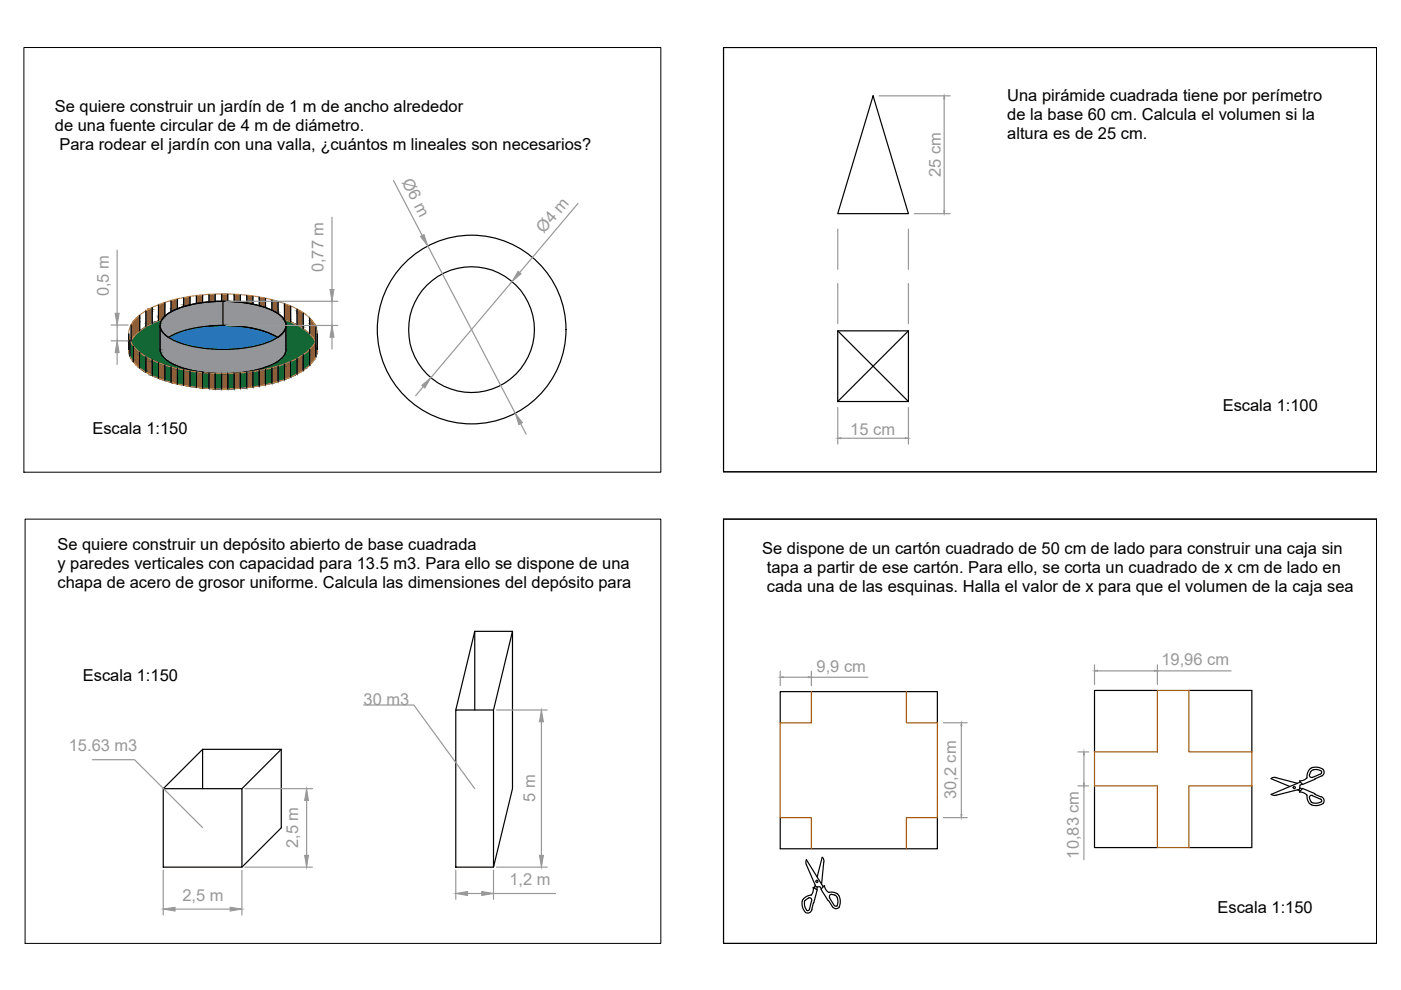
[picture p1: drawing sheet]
<svg xmlns="http://www.w3.org/2000/svg" width="297mm" height="210mm" viewBox="0 0 297 210" stroke-linecap="round" stroke-linejoin="round" font-family="sans-serif">
<!-- layer: 0 -->
<g fill="none" stroke="#000" stroke-width=".25">
<path d="M153.4 10.1h138.5v89.9h-138.5zM185.1 20.3l7.5 25h-15zM27.3 70.8v3.3M27.5 72.1v3.4M27.8 68.9v3.4M28.3 73.4v3.3M29.6 66.9v3.3M29.6 74.7v3.3M30.9 66v3.3M30.9 75.6v3.3M32.3 65.2v3.4M32.3 76.3v3.3"/>
<path d="M33.6 64.7v3.3M33.6 76.9v3.3M33.9 69v5.1a3.5 3.5 0 0 0 2.4 2.9 27.6 27.6 0 0 0 15.8 1.9 15.2 15.2 0 0 0 7.7-3l.7-1.2 .1-.6M33.9 69a3.4 3.4 0 0 0 1.8 2.6 24.7 24.7 0 0 1 14.2-2.5 20.6 20.6 0 0 1 9 2.5M34.4 67.7a11.5 11.5 0 0 1 7.2-3.3 29.8 29.8 0 0 1 16 1.3 4.5 4.5 0 0 1 3 3.1 3 3 0 0 1-1.7 2.7M34.8 67.1a16.3 16.3 0 0 1 9.2-3.1 27.1 27.1 0 0 1 14.3 2.1 4 4 0 0 1 2.3 2.9 3.5 3.5 0 0 1-2.3 2.9 27.6 27.6 0 0 1-15.8 1.8 15.2 15.2 0 0 1-7.7-2.9 2.34 2.34 0 0 1 0-3.7zM35 64.2v2.9M35 77.3v3.4M36.3 63.8v2.3M36.3 77.8v3.3M37.6 63.5v1.9M37.6 78.1v3.3"/>
<path d="M38.9 63.2v1.8M38.9 78.4v3.3M40.3 62.9v1.7M40.3 78.7v3.3M41.6 62.7v1.6M41.6 78.9v3.2M43 79h.1M43 62.6v1.5M43 79v3.3M44.3 69.1a27.9 27.9 0 0 1 13.8 2l.8 .5M44.3 62.5v1.5M44.3 79.1v3.3"/>
<path d="M45.6 62.4v1.5M45.6 79.2v3.3M47 62.4v1.5M47 79.2v3.3M47.3 63.9v5.1M48.3 62.4v1.5M48.3 79.2v3.3M49.6 62.4v1.6M49.6 79.2v3.2M51 62.5v1.6M51 79.1v3.2M52.3 62.7v1.6"/>
<path d="M52.3 79v3.2M53.6 62.8v1.7M53.6 78.8v3.2M55 63v1.8M55 78.6v3.2M56.3 63.3v1.9M56.3 78.3v3.3M57.6 63.6v2.1M57.6 78v3.3M59 64v2.5M59 77.6v3.3M60.3 64.4v3.5"/>
<path d="M60.3 77.2v3.3M60.6 69v5.1M60.6 69a3.3 3.3 0 0 1-1.7 2.5M61.6 64.9v3.4M61.6 76.7v3.2M63 65.6v3.3M63 76v3.3M64.3 66.4v3.3M64.3 75.2v3.3M65.6 67.4v3.4M65.6 74.1v3.3M67 69.3v6.3"/>
<path d="M67.3 70.8v3.3M177.6 70.1h15v15h-15zM177.6 70.1l15 15M192.6 70.1l-15 15M153.4 110.1h138.5v89.9h-138.5zM100.7 133.9l-4.1 16.6M108.7 133.9l-4.1 16.6M43 158.9l-8.4 8.3M59.6 158.9l-8.3 8.3M96.6 150.5h8v33.4h-8zM100.7 150.5v-16.6h8v33.3l-4.1 16.7M165.4 153.2v-6.6h33.3v6.6"/>
<path d="M245.4 146.4h-13.3v13M252.1 146.4h13.3v13M34.6 167.2h16.7v16.7h-16.7zM43 167.2v-8.3h16.6v16.6l-8.3 8.4M165.4 173.4v6.6h33.3v-6.6M232.1 166.6v13.1h13.3M265.4 166.6v13.1h-13.3M269.5 165.1l4 1.7M269.5 165.1l.8-.3 4.8 1.3M269.5 168.4l.5 .2h.6M275.1 167.5l.6 .2M275.5 167.9l.7-.7 3.9 1.8a.85 .85 0 0 1 .4 1.3"/>
<path d="M275.5 167l.6 .3M275.5 167.9l.7 .1a1.13 1.13 0 0 1 1 1.4l.5 1M275.7 165.8l-6.2 2.6M276.1 166.3l-.5 .2-.1 .8-5 1.3M277.6 164.3l.2 .4 .5 .1M277.7 170.3l.4 .3M277.9 163.6a1.56 1.56 0 0 1 2.3 .1l-.2 .4M277.9 163.7l-.3 .6M278.1 162.8a2.31 2.31 0 0 1 2.6 .6l-.1 .8-.3 .3M278.1 162.8a2.04 2.04 0 0 0-1 2.1l-.9 .6-.7 .1M278.2 168.7l1.8 .7 .2 .6M278.3 168.7l-.4-.1-.3 .4 .4 1.1"/>
<path d="M280 164.1l-1.8 .7M280.2 170l-1.2 .3-1-.3M280.2 164.5l-4 1.8-.7-.7M280.5 170.3a2.73 2.73 0 0 1-2.4 .4M170.3 190.6a2.22 2.22 0 0 0 .8 3 .91 .91 0 0 0 1-.8M170.7 190.9l-.1 .3M171.5 190.4l.5 .1 .1 .4M171.5 190.4l-.8 .5M172 189.8l.4-1v-.7l.9 .6-1.2 4.1M172 189.8l-.7 .1-1 .7M172.1 191l-.5 1.8-.3 .3a1.74 1.74 0 0 1-.7-1.9M172.8 187.7l-.1 .6"/>
<path d="M173.3 188l-.1 .6M174.5 188l-3.5-5.7-.2 .5 .2 .5 2 4.7h.8l.3 .5M174.7 182.8l-.5 4.7M174.7 182.8l-.1-.6-.3-.5-1 4.2M174.7 187.8l-.6 .8 2.4 3.7M174.8 187.8l.4 .9 .5 .5M175.7 189.2a1.86 1.86 0 0 1 2.5 2.2l-.3 1M175.9 190.4l1 1.6M176.3 189.6l-.4 .3v.5M176.4 189.7l.6 .1M176.5 192.3l.7 .4 .7-.3M177 192l.5 .1"/>
<path d="M177 189.8l.5 .5M177.5 190.3l.1 1.1-.1 .7"/>
<circle cx="100" cy="69.9" r="13.3"/>
<circle cx="100" cy="69.9" r="20"/>
<circle cx="274.4" cy="167" r=".23"/>
<circle cx="173.2" cy="186.9" r=".23"/>
</g>
<!-- layer: cotas 2 -->
<path d="M177.6 48.6v8.5M192.6 48.6v8.5M177.6 60.1v8.5M192.6 60.1v8.5" fill="none" stroke="#989898" stroke-width=".25"/>
<!-- layer: Cotas -->
<g fill="none" stroke="#989898" stroke-width=".25">
<path d="M83.4 38.3l6.1 11.7M186.4 20.3h15.1M200.2 21v23.7M24.8 53v13.4M70.4 46.1v15.3M90.7 52.2l18.5 35.4M108.6 59.7l-17.3 20.4M122.5 43.1l-12.3 14.7M193.9 45.3h7.6M23.6 72.3h3.6M23.6 68.9h3.6M24.8 68.9v3.4"/>
<path d="M24.8 74.8v2.5M47.9 69h23.7M47.9 63.9h23.7M70.4 63.9v5.1M70.4 71.5v2.5M89.7 82l-1.6 1.9M110.4 89.8l1.1 2.2M177.6 86.4v7.7M178.3 92.9h13.7M192.6 86.4v7.7M77.1 149.5h10.6l13 17.7M105.3 150.5h10.7"/>
<path d="M114.8 153v28.4M165.4 142.3v3.1M166.1 143.6h5.3M172 142.3v3.1M172 143.6h12M200 153.2h5.1M203.8 153.8v18.9M228.5 159.4h2.3M232.1 141v4.1M232.7 142.2h12.1M245.4 141v4.1M245.4 142.2h15.6"/>
<path d="M19.6 161.1h8.9l14.5 14.4M51.9 167.2h14.3M65 169.7v11.7M200 173.4h5.1M228.5 166.6h2.3M229.8 160.1v5.9M229.8 166.6v15.7M34.6 184.5v9.5M37.1 192.7h11.7M51.3 184.5v9.5M51.9 183.9h14.3M96.6 184.5v6.2"/>
<path d="M99.1 189.4h3M104.6 184.5v6.2M104.6 189.4h13.2M105.3 183.9h10.7"/>
</g>
<g fill="#989898" stroke="#989898" stroke-width=".21">
<path d="M177.6 92.9l.7-.1v.2z"/>
<path d="M192 92.8l.6 .1-.6 .1z"/>
<path d="M200.1 44.7h.2l-.1 .6z"/>
<path d="M200.2 20.3l.1 .7h-.2z"/>
<path d="M165.4 143.6l.7-.1v.2z"/>
<path d="M171.4 143.5l.6 .1-.6 .1z"/>
<path d="M203.8 153.2l.1 .6h-.2z"/>
<path d="M203.7 172.7h.2l-.1 .7z"/>
<path d="M232.1 142.2l.6-.1v.2z"/>
<path d="M244.8 142.1l.6 .1-.6 .1z"/>
<path d="M229.8 159.4l.1 .7h-.2z"/>
<path d="M229.7 166h.2l-.1 .6z"/>
<path d="M109.2 87.6l1.6 2-.8 .4z"/>
<path d="M89.1 50.1l.8-.4 .8 2.5z"/>
<path d="M70.4 69l.4 2.5h-.8z"/>
<path d="M70 61.4h.8l-.4 2.5z"/>
<path d="M24.8 72.3l.5 2.5h-.9z"/>
<path d="M24.4 66.4h.9l-.5 2.5z"/>
<path d="M89.4 81.7l1.9-1.6-1.2 2.2z"/>
<path d="M109.8 57.5l.7 .5-1.9 1.7z"/>
<path d="M34.6 192.7l2.5-.3v.8z"/>
<path d="M48.8 192.4l2.5 .3-2.5 .5z"/>
<path d="M64.6 181.4h.8l-.4 2.5z"/>
<path d="M65 167.2l.4 2.5h-.8z"/>
<path d="M96.6 189.4l2.5-.4v.9z"/>
<path d="M102.1 189l2.5 .4-2.5 .5z"/>
<path d="M114.4 181.4h.8l-.4 2.5z"/>
<path d="M114.8 150.5l.4 2.5h-.8z"/>
</g>
<!-- layer: cotas caja -->
<path d="M172 146.6v6.6h-6.6v20.2h6.6v6.6M192.2 146.6v6.6h6.5v20.2h-6.5v6.6M232.1 159.4h13.3v-13h6.7v13h13.3v7.2h-13.3v13.1h-6.7v-13.1h-13.3zM232.1 179.7h.1" fill="none" stroke="#b85c00" stroke-width=".25"/>
<!-- layer: 0 -->
<g fill="#939598" stroke="#939598" stroke-width=".21">
<path d="M45.8 63.9h1.5z"/>
<path d="M47.3 63.9h1.5z"/>
<path d="M58.5 67.2l1.3 .1z"/>
<path d="M45.8 79.2h1.5z"/>
<path d="M47.3 79.2h1.5z"/>
<path d="M47.3 63.9l2.9 .1zM47.3 63.9l2.9 .1h-2.9z"/>
<path d="M45.8 63.9l1.5 .1v-.1zM44.4 64l1.4-.1 1.5 .1z"/>
<path d="M47.3 64l4.3 .1zM47.3 64l4.3 .1h-4.3z"/>
<path d="M44.4 64l2.9 .1v-.1zM43 64.1l1.4-.1 2.9 .1z"/>
<path d="M47.3 64.1l5.7 .2-1.4-.2zM47.3 64.1l5.7 .2h-5.7z"/>
<path d="M43 64.1l4.3 .2v-.2zM41.6 64.3l1.4-.2 4.3 .2z"/>
<path d="M47.3 64.3l7 .3-1.3-.3zM47.3 64.3l7 .3h-7z"/>
<path d="M41.6 64.3l5.7 .3v-.3zM40.3 64.6l1.3-.3 5.7 .3z"/>
<path d="M47.3 64.6l8.2 .3-1.2-.3zM47.3 64.6l8.2 .3h-8.2z"/>
<path d="M40.3 64.6l7 .3v-.3zM39.1 64.9l1.2-.3 7 .3z"/>
<path d="M47.3 64.9l9.3 .4-1.1-.4zM47.3 64.9l9.3 .4h-9.3z"/>
<path d="M39.1 64.9l8.2 .4v-.4zM38 65.3l1.1-.4 8.2 .4z"/>
<path d="M47.3 65.3l10.3 .4-1-.4zM47.3 65.3l10.3 .4h-10.3z"/>
<path d="M38 65.3l9.3 .4v-.4zM37 65.7l1-.4 9.3 .4z"/>
<path d="M47.3 65.7l1.8 .1zM45.5 65.8l1.8-.1z"/>
<path d="M47.3 65.7h10.3zM47.3 65.7h10.3z"/>
<path d="M37 65.7h10.3zM37 65.7h10.3z"/>
<path d="M47.3 65.7l10.3 .1zM47.3 65.7l10.3 .1z"/>
<path d="M37 65.7h10.3zM36.9 65.8h8.6z"/>
<path d="M49.1 65.8l8.8 .1zM49.1 65.8l8.8 .1z"/>
<path d="M47.3 65.8l3.5 .1zM47.3 65.8l3.5 .1z"/>
<path d="M45.5 65.8l1.8 .1zM43.8 65.9h3.5z"/>
<path d="M36.9 65.8h8.6zM36.7 65.9h7.1z"/>
<path d="M50.8 65.9l7.4 .1-.3-.1zM50.8 65.9l7.4 .1h-5.7z"/>
<path d="M47.3 65.9l5.2 .1-1.7-.1zM47.3 65.9l5.2 .1h-5.2z"/>
<path d="M43.8 65.9l3.5 .1v-.1zM42.1 66l1.7-.1 3.5 .1z"/>
<path d="M36.7 65.9l5.4 .1 1.7-.1zM36.4 66l.3-.1 5.4 .1z"/>
<path d="M52.5 66l5.9 .2-.2-.2zM52.5 66l5.9 .2z"/>
<path d="M47.3 66l6.3 .2zM47.3 66l6.3 .2h-6.3z"/>
<path d="M42.1 66l5.2 .2v-.2zM40.9 66.2l1.2-.2 5.2 .2z"/>
<path d="M36.4 66l4.5 .2 1.2-.2zM36.1 66.2l.3-.2 4.5 .2z"/>
<path d="M53.6 66.2l4.9 .1zM53.6 66.2l4.9 .1z"/>
<path d="M47.3 66.2l6.9 .1zM47.3 66.2l6.9 .1z"/>
<path d="M40.9 66.2l6.4 .1zM40.4 66.3h6.9z"/>
<path d="M36.1 66.2h4.8zM36 66.3h4.4z"/>
<path d="M54.2 66.3l4.8 .2-.5-.2zM54.2 66.3l4.8 .2h-3.2z"/>
<path d="M47.3 66.3l8.5 .2-1.6-.2zM47.3 66.3l8.5 .2h-8.5z"/>
<path d="M40.4 66.3l6.9 .2v-.2zM38.8 66.5l1.6-.2 6.9 .2z"/>
<path d="M36 66.3l2.8 .2 1.6-.2zM35.6 66.5l.4-.2 2.8 .2z"/>
<path d="M55.8 66.5l3.4 .2-.2-.2zM55.8 66.5l3.4 .2z"/>
<path d="M47.3 66.5l9.1 .2-.6-.2zM47.3 66.5l9.1 .2h-9.1z"/>
<path d="M38.8 66.5l8.5 .2v-.2zM38.2 66.7l.6-.2 8.5 .2z"/>
<path d="M35.6 66.5l2.6 .2 .6-.2zM35.4 66.7l.2-.2 2.6 .2z"/>
<path d="M56.4 66.7l3 .2-.2-.2zM56.4 66.7l3 .2h-2.1z"/>
<path d="M47.3 66.7l10 .2-.9-.2zM47.3 66.7l10 .2h-10z"/>
<path d="M38.2 66.7l9.1 .2v-.2zM37.2 66.9l1-.2 9.1 .2z"/>
<path d="M35.4 66.7l1.8 .2 1-.2zM35.2 66.9l.2-.2 1.8 .2z"/>
<path d="M57.3 66.9l2.5 .3-.4-.3zM57.3 66.9l2.5 .3h-1.3z"/>
<path d="M47.3 66.9l11.2 .3-1.2-.3zM47.3 66.9l11.2 .3h-11.2z"/>
<path d="M37.2 66.9l10.1 .3v-.3zM36.1 67.2l1.1-.3 10.1 .3z"/>
<path d="M35.2 66.9l.9 .3 1.1-.3zM34.8 67.2l.4-.3 .9 .3z"/>
<path d="M58.5 67.2l1.3 .1zM58.8 67.3h1l.4 .4z"/>
<path d="M47.3 67.2l11.5 .1zM47.3 67.2l11.5 .1z"/>
<path d="M36.1 67.2l11.2 .1zM35.8 67.3h11.5z"/>
<path d="M34.8 67.2h1.3zM34.8 67.2l1 .1h-1.1z"/>
<path d="M47.3 67.3l12.9 .4-1.4-.4zM47.3 67.3l12.9 .4h-12.9z"/>
<path d="M35.8 67.3l11.5 .4v-.4zM34.4 67.7l1.4-.4 11.5 .4z"/>
<path d="M34.7 67.3l-.3 .4zM34.7 67.3h1.1l-1.4 .4z"/>
<path d="M47.3 67.7l13.1 .5-.2-.5zM47.3 67.7l13.1 .5h-13.1z"/>
<path d="M34.4 67.7l12.9 .5v-.5zM34.4 67.7l12.9 .5h-13.2z"/>
<path d="M47.3 68.2l13.3 .4-.2-.4zM47.3 68.2l13.3 .4h-13.3z"/>
<path d="M34.1 68.2l13.2 .4v-.4zM34.1 68.2l13.2 .4h-13.3z"/>
<path d="M47.3 68.6l13.3 .4v-.4zM47.3 68.6l13.3 .4h-13.3z"/>
<path d="M34 68.6l13.3 .4v-.4zM34 68.6l13.3 .4h-13.4z"/>
<path d="M47.3 69h13.3zM47.3 69h13.3z"/>
<path d="M33.9 69h12zM33.9 69h13.4z"/>
<path d="M48.7 69l11.9 .1zM48.7 69l11.9 .1z"/>
<path d="M33.9 69h12zM33.9 69l10.6 .1z"/>
<path d="M50.1 69.1l10.5 .2v-.2zM50.1 69.1l10.5 .2h-9.2z"/>
<path d="M34 69.1l9.2 .2 1.3-.2zM34 69.1l9.2 .2h-9.2z"/>
<path d="M33.9 69l.1 .3zM33.9 69l.1 .3z"/>
<path d="M51.4 69.3l9.2 .1v-.1zM51.4 69.3l9.2 .1h-7.9z"/>
<path d="M34 69.3l7.9 .1 1.3-.1zM34 69.3l7.9 .1h-7.9z"/>
<path d="M33.9 69.3l.1 .1zM33.9 69.3l.1 .1z"/>
<path d="M60.6 69v.5zM60.6 69v.5z"/>
<path d="M52.7 69.4l7.9 .1zM52.7 69.4l7.9 .1z"/>
<path d="M34 69.4h7.9zM34 69.4l7.4 .1z"/>
<path d="M33.9 69.4l.1 .1zM33.9 69.4l.1 .1z"/>
<path d="M53.2 69.5l7.3 .2 .1-.2zM53.2 69.5l7.3 .2h-6.5z"/>
<path d="M34 69.5l6.6 .2 .8-.2zM34 69.5l6.6 .2h-6.5z"/>
<path d="M60.6 69.5v.5zM60.6 69.5v.5h-.2z"/>
<path d="M54 69.7l6.4 .3 .1-.3zM54 69.7l6.4 .3h-5.3z"/>
<path d="M34.1 69.7l5.3 .3 1.2-.3zM34.1 69.7l5.3 .3h-5.2z"/>
<path d="M60.4 70l.2 .1zM60.4 70l.2 .1z"/>
<path d="M55.1 70l5.3 .1zM55.1 70l5.3 .1z"/>
<path d="M34.2 70h5.2zM34.2 70l5 .1z"/>
<path d="M33.9 69.5l.3 .6zM33.9 69.5l.3 .6h-.3z"/>
<path d="M60.4 70.1l.2 .2v-.2zM60.4 70.1l.2 .2h-.5z"/>
<path d="M55.4 70.1l4.7 .2 .3-.2zM55.4 70.1l4.7 .2h-3.9z"/>
<path d="M34.2 70.1l4.2 .2 .8-.2zM34.2 70.1l4.2 .2h-4z"/>
<path d="M33.9 70.1l.5 .2-.2-.2zM33.9 70.1l.5 .2h-.5z"/>
<path d="M60.1 70.3l.5 .3v-.3zM60.1 70.3l.5 .3h-.6z"/>
<path d="M56.2 70.3l3.8 .3 .1-.3zM56.2 70.3l3.8 .3h-3.1z"/>
<path d="M34.4 70.3l3.3 .3 .7-.3zM34.4 70.3l3.3 .3h-3.1z"/>
<path d="M33.9 70.3l.7 .3-.2-.3zM33.9 70.3l.7 .3h-.7z"/>
<path d="M60 70.6l.6 .1v-.1zM60 70.6l.6 .1h-.8z"/>
<path d="M56.9 70.6l2.9 .1 .2-.1zM56.9 70.6l2.9 .1h-2.6z"/>
<path d="M34.6 70.6l2.8 .1 .3-.1zM34.6 70.6l2.8 .1h-2.7z"/>
<path d="M34.7 70.7l1.9 .4 .8-.4zM34.7 70.7l1.9 .4h-1.5z"/>
<path d="M33.9 70.6l1.2 .5-.5-.5zM33.9 70.6l1.2 .5h-1.2z"/>
<path d="M59.8 70.7l.8 .4v-.4zM59.5 71.1l.3-.4 .8 .4z"/>
<path d="M57.2 70.7l2.3 .4 .3-.4zM57.2 70.7l2.3 .4h-1.5z"/>
<path d="M35.1 71.1h1.4zM35.1 71.1h1.5z"/>
<path d="M58 71.1h1.5zM58 71.1h1.4z"/>
<path d="M58.1 71.1l.7 .4zM58.1 71.1h1.3l-.6 .4z"/>
<path d="M35.1 71.1l.7 .4zM35.1 71.1h1.4l-.7 .4z"/>
<path d="M33.9 71.1l1.9 .4-.7-.4zM33.9 71.1l1.9 .4h-1.9z"/>
<path d="M59.5 71.1l1.1 .4v-.4zM58.8 71.5l.7-.4 1.1 .4z"/>
<path d="M35.8 71.5l.7 .5zM35.1 72l.7-.5 .7 .5z"/>
<path d="M58.8 71.5l.6 .5zM58.1 72l.7-.5 .6 .5z"/>
<path d="M35.1 72h1.5zM35.1 72h1.5z"/>
<path d="M33.9 71.5l1.2 .5 .7-.5zM33.9 71.5l1.2 .5h-1.2z"/>
<path d="M58.8 71.5l1.8 .5v-.5zM58.8 71.5l1.8 .5h-1.1z"/>
<path d="M58.1 72h1.4zM58 72h1.5z"/>
<path d="M59.5 72l1.1 .4v-.4zM59.5 72l1.1 .4h-.8z"/>
<path d="M58 72l1.8 .4-.3-.4zM57.2 72.4l.8-.4 1.8 .4z"/>
<path d="M35.1 72l2.3 .4-.8-.4zM34.7 72.4l.4-.4 2.3 .4z"/>
<path d="M33.9 72l.8 .4 .4-.4zM33.9 72l.8 .4h-.8z"/>
<path d="M34.7 72.4l3 .1zM34.7 72.4l3 .1h-3.1z"/>
<path d="M33.9 72.4h.8zM33.9 72.4l.7 .1z"/>
<path d="M59.8 72.4l.8 .1zM59.8 72.4l.8 .1z"/>
<path d="M57.2 72.4l2.8 .1zM56.9 72.5h3.1z"/>
<path d="M60 72.5l.6 .3v-.3zM60 72.5l.6 .3h-.5z"/>
<path d="M56.9 72.5l3.2 .3-.1-.3zM56.2 72.8l.7-.3 3.2 .3z"/>
<path d="M34.6 72.5l3.8 .3-.7-.3zM34.6 72.5l3.8 .3h-4z"/>
<path d="M33.9 72.5l.5 .3 .2-.3zM33.9 72.5l.5 .3h-.5z"/>
<path d="M60.1 72.8l.5 .2v-.2zM60.1 72.8l.5 .2z"/>
<path d="M56.2 72.8l4.2 .2-.3-.2zM55.4 73l.8-.2 4.2 .2z"/>
<path d="M34.4 72.8l4.8 .2-.8-.2zM34.4 72.8l4.8 .2h-5z"/>
<path d="M33.9 72.8l.3 .2 .2-.2zM33.9 72.8l.3 .2h-.3z"/>
<path d="M55.4 73l5 .2v-.2zM55.1 73.2l.3-.2 5 .2z"/>
<path d="M34.2 73l5.2 .2-.2-.2zM34.2 73l5.2 .2h-5.2z"/>
<path d="M55.1 73.2l5.4 .2-.1-.2zM54 73.4l1.1-.2 5.4 .2z"/>
<path d="M34.2 73.2l6.4 .2-1.2-.2zM34.2 73.2l6.4 .2h-6.5z"/>
<path d="M60.4 73l.2 .6v-.6zM60.4 73l.2 .6z"/>
<path d="M54 73.4l6.6 .2-.1-.2zM53.2 73.6l.8-.2 6.6 .2z"/>
<path d="M34.1 73.4l7.3 .2-.8-.2zM34.1 73.4l7.3 .2h-7.4z"/>
<path d="M33.9 73l.1 .6 .2-.6zM33.9 73l.1 .6z"/>
<path d="M53.2 73.6l7.4 .1zM52.7 73.7h7.9z"/>
<path d="M34 73.6l7.9 .1zM34 73.6l7.9 .1z"/>
<path d="M33.9 73.6l.1 .1zM33.9 73.6l.1 .1z"/>
<path d="M52.7 73.7l7.9 .2v-.2zM51.4 73.9l1.3-.2 7.9 .2z"/>
<path d="M34 73.7l9.2 .2-1.3-.2zM34 73.7l9.2 .2h-9.2z"/>
<path d="M33.9 73.7l.1 .2zM33.9 73.7l.1 .2z"/>
<path d="M51.4 73.9l9.2 .1v-.1zM50.1 74l1.3-.1 9.2 .1z"/>
<path d="M34 73.9l10.5 .1-1.3-.1zM34 73.9l10.5 .1h-10.5z"/>
<path d="M60.6 73.6v.5zM60.6 73.6v.5z"/>
<path d="M50.1 74l10.5 .1zM48.7 74.1h11.9z"/>
<path d="M34 74l11.9 .1zM34 74l11.9 .1z"/>
<path d="M33.9 73.9v.2zM33.9 73.9v.2z"/>
<path d="M48.7 74.1h11.9zM47.3 74.1h13.3z"/>
<path d="M33.9 74.1h13.4zM33.9 74.1h13.4z"/>
<path d="M47.3 74.1l13.2 .6 .1-.6zM47.3 74.1l13.2 .6h-13.2z"/>
<path d="M33.9 74.1l13.4 .6v-.6zM33.9 74.1l13.4 .6h-13.3z"/>
<path d="M47.3 74.7l13 .6 .2-.6zM47.3 74.7l13 .6h-13z"/>
<path d="M34 74.7l13.3 .6v-.6zM34 74.7l13.3 .6h-13z"/>
<path d="M47.3 75.3l12.6 .5 .4-.5zM47.3 75.3l12.6 .5h-12.6z"/>
<path d="M34.3 75.3l13 .5v-.5zM34.3 75.3l13 .5h-12.6z"/>
<path d="M47.3 75.8l12 .5 .6-.5zM47.3 75.8l12 .5h-12z"/>
<path d="M34.7 75.8l12.6 .5v-.5zM34.7 75.8l12.6 .5h-12z"/>
<path d="M47.3 76.3l11.3 .5 .7-.5zM47.3 76.3l11.3 .5h-11.3z"/>
<path d="M35.3 76.3l12 .5v-.5zM35.3 76.3l12 .5h-11.3z"/>
<path d="M47.3 76.8l10.4 .5 .9-.5zM47.3 76.8l10.4 .5h-10.4z"/>
<path d="M36 76.8l11.3 .5v-.5zM36 76.8l11.3 .5h-10.4z"/>
<path d="M47.3 77.3l9.4 .4 1-.4zM47.3 77.3l9.4 .4h-9.4z"/>
<path d="M36.9 77.3l10.4 .4v-.4zM36.9 77.3l10.4 .4h-9.4z"/>
<path d="M47.3 77.7l8.3 .4 1.1-.4zM47.3 77.7l8.3 .4h-8.3z"/>
<path d="M37.9 77.7l9.4 .4v-.4zM37.9 77.7l9.4 .4h-8.3z"/>
<path d="M47.3 78.1l7.1 .3 1.2-.3zM47.3 78.1l7.1 .3h-7.1z"/>
<path d="M39 78.1l8.3 .3v-.3zM39 78.1l8.3 .3h-7.1z"/>
<path d="M47.3 78.4l5.8 .3 1.3-.3zM47.3 78.4l5.8 .3h-5.8z"/>
<path d="M40.2 78.4l7.1 .3v-.3zM40.2 78.4l7.1 .3h-5.8z"/>
<path d="M47.3 78.7l4.4 .3 1.4-.3zM47.3 78.7l4.4 .3h-4.4z"/>
<path d="M41.5 78.7l5.8 .3v-.3zM41.5 78.7l5.8 .3h-4.4z"/>
<path d="M47.3 79l2.9 .1 1.5-.1zM47.3 79l2.9 .1h-2.9z"/>
<path d="M42.9 79l4.4 .1v-.1zM42.9 79l4.4 .1h-3z"/>
<path d="M47.3 79.1h2.9zM47.3 79.1l1.5 .1z"/>
<path d="M44.3 79.1l3 .1zM44.3 79.1l3 .1z"/>
</g>
<g fill="#2776bb" stroke="#2776bb" stroke-width=".21">
<path d="M45.9 69h2.8z"/>
<path d="M44.5 74h5.6z"/>
<path d="M45.9 69l4.2 .1zM44.5 69.1h5.6z"/>
<path d="M44.5 69.1l6.9 .2-1.3-.2zM43.2 69.3l1.3-.2 6.9 .2z"/>
<path d="M43.2 69.3l9.5 .1-1.3-.1zM41.9 69.4l1.3-.1 9.5 .1z"/>
<path d="M41.9 69.4l12.1 .3-1.3-.3zM40.6 69.7l1.3-.3 12.1 .3z"/>
<path d="M40.6 69.7l14.5 .3-1.1-.3zM39.4 70l1.2-.3 14.5 .3z"/>
<path d="M39.4 70l16.8 .3-1.1-.3zM38.4 70.3l1-.3 16.8 .3z"/>
<path d="M38.4 70.3l18.8 .4-1-.4zM37.4 70.7l1-.4 18.8 .4z"/>
<path d="M37.4 70.7l20.7 .4-.9-.4zM36.5 71.1l.9-.4 20.7 .4z"/>
<path d="M36.5 71.1l22.3 .4-.7-.4zM35.8 71.5l.7-.4 22.3 .4z"/>
<path d="M35.8 71.5l22.3 .5 .7-.5zM35.8 71.5l22.3 .5h-21.6z"/>
<path d="M36.5 72l20.7 .4 .9-.4zM36.5 72l20.7 .4h-19.8z"/>
<path d="M37.4 72.4l18.8 .4 1-.4zM37.4 72.4l18.8 .4h-17.8z"/>
<path d="M38.4 72.8l16.7 .4 1.1-.4zM38.4 72.8l16.7 .4h-15.7z"/>
<path d="M39.4 73.2l14.6 .2 1.1-.2zM39.4 73.2l14.6 .2h-13.4z"/>
<path d="M40.6 73.4l12.1 .3 1.3-.3zM40.6 73.4l12.1 .3h-10.8z"/>
<path d="M41.9 73.7l9.5 .2 1.3-.2zM41.9 73.7l9.5 .2h-8.2z"/>
<path d="M43.2 73.9l6.9 .1 1.3-.1zM43.2 73.9l6.9 .1z"/>
<path d="M44.5 74l4.2 .1zM45.9 74.1h2.8z"/>
</g>
<g fill="#875d40" stroke="#875d40" stroke-width=".21">
<path d="M47 62.4h1.3z"/>
<path d="M45 62.4h.6z"/>
<path d="M42.3 62.7l.7-.1z"/>
<path d="M52.3 62.7h.6z"/>
<path d="M55 63l.6 .2h-.6z"/>
<path d="M47 62.4h1.3v1.5z"/>
<path d="M44.3 63.9h1.3z"/>
<path d="M49.6 64h1.4z"/>
<path d="M34.8 64.3l.2-.1z"/>
<path d="M41.6 64.3h.7z"/>
<path d="M38.9 64.9h.2z"/>
<path d="M55 64.8h1.3v.2z"/>
<path d="M31.8 65.4l.5-.2v.2z"/>
<path d="M36.3 66h.2l-.2 .1z"/>
<path d="M58.7 66.4h.3v.1z"/>
<path d="M33.6 67.7h.7l-.7 .3z"/>
<path d="M60.3 67.7h1.3v.5z"/>
<path d="M63 68.9h1.3v.4z"/>
<path d="M28.3 71.3h.1l-.1 .2z"/>
<path d="M66.6 71.9h.4v.4z"/>
<path d="M66.9 72.4l.1 .2h-.2z"/>
<path d="M28.3 73.4l.1 .2h-.1z"/>
<path d="M63.7 75.6l.6-.4v.4z"/>
<path d="M61.4 76.7l.2-.1z"/>
<path d="M33.6 76.9l.7 .2h-.7z"/>
<path d="M65.6 76.8l.1 .6z"/>
<path d="M65.6 76.8h.6l-.5 .6z"/>
<path d="M58.3 77.8l.7-.2v.2z"/>
<path d="M29.5 77.9l.1 .1z"/>
<path d="M55.6 78.4l.7-.2v.2z"/>
<path d="M38.9 78.4l.8 .1z"/>
<path d="M52.9 78.8l.7-.1v.1z"/>
<path d="M41.6 78.8l.7 .1z"/>
<path d="M50.2 79.1l.8-.1z"/>
<path d="M47.4 79.2h.9z"/>
<path d="M47 79.2h.3z"/>
<path d="M63 78.9v.4z"/>
<path d="M63 78.9h.7l-.7 .4z"/>
<path d="M31.6 79.3h.7z"/>
<path d="M60.3 79.9h1.3l-.7 .3z"/>
<path d="M33.6 80.2h1.4v.3z"/>
<path d="M57.6 80.9h1.4l-.7 .2z"/>
<path d="M36.3 81.1h1.3v.2z"/>
<path d="M55 81.6h1.3l-.7 .1z"/>
<path d="M38.9 81.7h1.4v.1z"/>
<path d="M52.3 82h1.3z"/>
<path d="M41.6 82.1l1.4 .1z"/>
<path d="M49.6 82.3h1.4z"/>
<path d="M44.3 82.4h1.3z"/>
<path d="M47 79.2h1.3v3.3z"/>
<path d="M28.3 68.2v.7h-.5z"/>
<path d="M27.3 70.8v.7z"/>
<path d="M27.8 71.5h.5l-.4 .6z"/>
<path d="M27.5 72.8v.6h-.2z"/>
<path d="M27.3 72.8h.2l-.2 .6z"/>
<path d="M27.3 74.1h.2v.7z"/>
<path d="M45 62.4l.6 .1zM44.3 62.5h1.3z"/>
<path d="M49.6 62.4l1.4 .1zM49.6 62.4l1.4 .1z"/>
<path d="M42.3 62.7h.7zM41.6 62.7h1.4z"/>
<path d="M52.3 62.7l1.3 .1zM52.3 62.7l1.3 .1z"/>
<path d="M40.2 62.9l.1 .3zM38.9 63.2l1.3-.3 .1 .3z"/>
<path d="M55 63.2l1.3 .1zM55 63.2l1.3 .1h-1.3z"/>
<path d="M37.6 63.5v.3zM36.3 63.8l1.3-.3v.3z"/>
<path d="M47 63.9h1.3zM47 62.4l1.3 1.5h-1.3z"/>
<path d="M44.3 62.5l1.3 1.4v-1.4zM44.3 62.5l1.3 1.4h-1.3z"/>
<path d="M49.6 62.5l1.4 1.5v-1.5zM49.6 62.5l1.4 1.5h-1.4z"/>
<path d="M57.6 63.6l1.4 .4zM57.6 63.6l1.4 .4h-1.4z"/>
<path d="M49.6 64h1.4zM50.2 64l.8 .1z"/>
<path d="M41.6 62.7l1.4 1.4v-1.4zM41.6 62.7l1.4 1.4h-1.4z"/>
<path d="M52.3 62.8l1.3 1.5v-1.5zM52.3 62.8l1.3 1.5h-1.3z"/>
<path d="M41.6 64.1l.7 .2 .7-.2zM41.6 64.1l.7 .2h-.7z"/>
<path d="M52.3 64.3l1.3 .2v-.2zM52.3 64.3l1.3 .2z"/>
<path d="M38.9 63.2l1.4 1.4v-1.4zM38.9 63.2l1.4 1.4h-1.4z"/>
<path d="M34.8 64.3l.2 .4v-.4zM33.6 64.7l1.2-.4 .2 .4z"/>
<path d="M55 63.3l1.3 1.5v-1.5zM55 63.3l1.3 1.5h-1.3z"/>
<path d="M38.9 64.6l.7 .2 .7-.2zM38.9 64.6l.7 .2h-.7z"/>
<path d="M60.3 64.4l1.3 .5zM60.3 64.4l1.3 .5h-1.3z"/>
<path d="M38.9 64.8l.2 .1 .5-.1zM38.9 64.8l.2 .1z"/>
<path d="M55 64.8l1.3 .2zM55.7 65h.6v.2z"/>
<path d="M36.3 63.8l1.3 1.6v-1.6zM36.3 63.8l1.3 1.6h-1.3z"/>
<path d="M31.8 65.4l.5 .2v-.2zM31.6 65.6l.2-.2 .5 .2z"/>
<path d="M57.6 64l1.4 1.7v-1.7zM57.6 64l1.4 1.7h-1.4z"/>
<path d="M36.3 65.4l.6 .4 .7-.4zM36.3 65.4l.6 .4h-.6z"/>
<path d="M31.6 65.6l.7 .4v-.4zM30.9 66l.7-.4 .7 .4z"/>
<path d="M63 65.6l.7 .4zM63 65.6l.7 .4h-.7z"/>
<path d="M36.3 65.8l.2 .2 .4-.2zM36.3 65.8l.2 .2h-.2z"/>
<path d="M57.6 65.7l1.4 .4v-.4zM57.6 65.7l1.4 .4h-.6z"/>
<path d="M63 66l1.3 .4-.6-.4zM63 66l1.3 .4h-1.3z"/>
<path d="M58.4 66.1l.6 .3v-.3zM58.4 66.1l.6 .3z"/>
<path d="M33.6 64.7l1.4 2.4v-2.4zM33.6 64.7l1.4 2.4h-1.4z"/>
<path d="M33.6 67.1l1 .3 .4-.3zM33.6 67.1l1 .3h-1z"/>
<path d="M29.6 66.9v.6zM28.9 67.5l.7-.6v.6z"/>
<path d="M33.6 67.4l.8 .3 .2-.3zM33.6 67.4l.8 .3h-.8z"/>
<path d="M60.3 64.9l1.3 2.8v-2.8zM60.3 64.9l1.3 2.8h-1.3z"/>
<path d="M33.6 67.7h.7zM33.6 67.7h.8z"/>
<path d="M65.6 67.5l.6 .5zM65.6 67.5l.6 .5h-.6z"/>
<path d="M60.3 67.7l1.3 .5zM61.4 68.2l.2 .1z"/>
<path d="M28.9 67.5l.7 .7v-.7zM28.9 67.5l.7 .7h-1.3z"/>
<path d="M30.9 66l1.4 2.6v-2.6zM30.9 66l1.4 2.6h-1.4z"/>
<path d="M65.6 68l1.1 .7-.5-.7zM65.6 68l1.1 .7h-1.1z"/>
<path d="M63 66.4l1.3 2.5v-2.5zM63 66.4l1.3 2.5h-1.3z"/>
<path d="M30.9 68.6l.7 .3 .7-.3zM30.9 68.6l.7 .3h-.7z"/>
<path d="M65.6 68.7l1.4 .6-.3-.6zM65.6 68.7l1.4 .6h-1.4z"/>
<path d="M30.9 68.9v.4zM30.9 68.9h.7l-.7 .4z"/>
<path d="M63 68.9l.7 .4h.6zM63.7 69.3h.6v.4z"/>
<path d="M28.3 68.2l1.3 2v-2zM28.3 68.2l1.3 2h-1.3z"/>
<path d="M65.6 69.3l1.4 1.5v-1.5zM65.6 69.3l1.4 1.5h-1.4z"/>
<path d="M28.3 70.2l.6 .7 .7-.7zM28.3 70.2l.6 .7h-.6z"/>
<path d="M65.6 70.8l1.4 .5v-.5zM65.6 70.8l1.4 .5h-.8z"/>
<path d="M28.3 70.9l.1 .4 .5-.4zM28.3 70.9l.1 .4h-.1z"/>
<path d="M66.2 71.3l.8 .6v-.6zM66.2 71.3l.8 .6h-.4z"/>
<path d="M66.6 71.9l.2 .4h.2zM66.8 72.3h.2l-.1 .1z"/>
<path d="M66.8 72.6l.2 .4v-.4zM66.8 72.6l.2 .4h-.4z"/>
<path d="M66.6 73l.4 .6v-.6zM66.6 73l.4 .6h-.8z"/>
<path d="M28.3 73.6l.6 .4zM28.3 73.6l.6 .4h-.6z"/>
<path d="M66.2 73.6l.8 .5v-.5zM66.2 73.6l.8 .5h-1.4z"/>
<path d="M28.3 74l1.3 .7-.7-.7zM28.3 74l1.3 .7h-1.3z"/>
<path d="M65.6 74.1l1.4 1.5v-1.5zM65.6 74.1l1.4 1.5h-1.4z"/>
<path d="M30.9 75.6l.7 .3zM30.9 75.6l.7 .3h-.7z"/>
<path d="M63.7 75.6l.6 .4v-.4zM63 76l.7-.4 .6 .4z"/>
<path d="M65.6 75.6l1.1 .6 .3-.6zM65.6 75.6l1.1 .6h-1.1z"/>
<path d="M30.9 75.9l1.4 .4-.7-.4zM30.9 75.9l1.4 .4h-1.4z"/>
<path d="M28.3 74.7l1.3 2v-2zM28.3 74.7l1.3 2h-1.3z"/>
<path d="M65.6 76.2l.6 .6 .5-.6zM65.6 76.2l.6 .6h-.6z"/>
<path d="M61.4 76.7l.2 .4v-.4zM60.3 77.1l1.1-.4 .2 .4z"/>
<path d="M33.6 77.1l1.4 .2-.7-.2zM33.6 77.1l1.4 .2h-1.4z"/>
<path d="M28.3 76.7l1.3 .7v-.7zM28.3 76.7l1.3 .7h-.7z"/>
<path d="M58.3 77.8l.7 .1v-.1zM57.6 77.9l.7-.1 .7 .1z"/>
<path d="M28.9 77.4l.7 .5v-.5zM28.9 77.4l.7 .5z"/>
<path d="M36.3 77.8l1.3 .3zM36.3 77.8l1.3 .3h-1.3z"/>
<path d="M55.6 78.4l.7 .1zM55 78.5h1.3z"/>
<path d="M63 76l1.3 2.5v-2.5zM63 76l1.3 2.5h-1.3z"/>
<path d="M38.9 78.5l1.4 .1zM38.9 78.5l1.4 .1h-1.4z"/>
<path d="M52.9 78.8l.7 .1zM52.3 78.9h1.3z"/>
<path d="M63 78.5l.7 .4 .6-.4zM63 78.5l.7 .4h-.7z"/>
<path d="M30.9 76.3l1.4 2.6v-2.6zM30.9 76.3l1.4 2.6h-1.4z"/>
<path d="M41.6 78.9l1.4 .1zM41.6 78.9l1.4 .1zM41.6 79h1.4zM41.6 79h1.4z"/>
<path d="M50.2 79.1l.8 .1zM49.6 79.2h1.4z"/>
<path d="M44.3 79.1l1.3 .1zM44.3 79.1l1.3 .1z"/>
<path d="M47.4 79.2h.9zM47.3 79.2h1z"/>
<path d="M30.9 78.9l1.4 .4v-.4zM30.9 78.9l1.4 .4h-.7z"/>
<path d="M31.6 79.3h.7zM31.6 79.3h.7v.3z"/>
<path d="M60.3 77.1l1.3 2.8v-2.8zM60.3 77.1l1.3 2.8h-1.3z"/>
<path d="M60.3 79.9v.3h.6zM60.3 80.2h.6l-.6 .3z"/>
<path d="M33.6 77.3l1.4 2.9v-2.9zM33.6 77.3l1.4 2.9h-1.4z"/>
<path d="M33.6 80.2l.7 .3h.7zM34.3 80.5h.7v.2z"/>
<path d="M57.6 77.9l1.4 3v-3zM57.6 77.9l1.4 3h-1.4z"/>
<path d="M57.6 80.9v.2h.7zM57.6 81.1h.7l-.7 .2z"/>
<path d="M36.3 78.1l1.3 3v-3zM36.3 78.1l1.3 3h-1.3z"/>
<path d="M36.3 81.1l1.3 .2zM37 81.3h.6v.1z"/>
<path d="M55 78.5l1.3 3.1v-3.1zM55 78.5l1.3 3.1h-1.3z"/>
<path d="M55 81.6v.1h.6zM55 81.7h.6l-.6 .1z"/>
<path d="M38.9 78.6l1.4 3.1v-3.1zM38.9 78.6l1.4 3.1h-1.4z"/>
<path d="M38.9 81.7l1.4 .1zM39.7 81.8h.6v.2z"/>
<path d="M52.3 78.9l1.3 3.1v-3.1zM52.3 78.9l1.3 3.1h-1.3z"/>
<path d="M52.3 82l.6 .1zM52.3 82.1h.6z"/>
<path d="M41.6 79l1.4 3.1v-3.1zM41.6 79l1.4 3.1h-1.4z"/>
<path d="M41.6 82.1l1.4 .1zM42.3 82.2l.7 .1z"/>
<path d="M49.6 79.2l1.4 3.1v-3.1zM49.6 79.2l1.4 3.1h-1.4z"/>
<path d="M49.6 82.3l.6 .1zM49.6 82.4h.6z"/>
<path d="M44.3 79.2l1.3 3.2v-3.2zM44.3 79.2l1.3 3.2h-1.3z"/>
<path d="M44.3 82.4h1.3zM45 82.4l.6 .1z"/>
<path d="M47 82.5h1.3zM47 79.2l1.3 3.3h-1.3z"/>
<path d="M27.8 68.9l.5 2.6v-2.6zM27.8 68.9l.5 2.6h-.5z"/>
<path d="M27.8 71.5l.1 .6zM27.8 72.1v.2z"/>
<path d="M27.3 71.5l.2 .6zM27.3 71.5l.2 .6h-.2z"/>
<path d="M27.3 72.1l.2 .7v-.7zM27.3 72.1l.2 .7h-.2z"/>
<path d="M27.3 72.8v.6zM27.3 73.4v.7z"/>
<path d="M27.3 73.4l.2 .7v-.7zM27.3 73.4l.2 .7h-.2z"/>
<path d="M27.3 74.1v.7h.2zM27.3 74.8h.2v.7z"/>
</g>
<g fill="#136734" stroke="#136734" stroke-width=".21">
<path d="M27.7 72.4l.4 .8z"/>
<path d="M28.1 73.2l.2 .2z"/>
<path d="M28.3 73.4l.4 .5z"/>
<path d="M28.9 74.1l.1 .1z"/>
<path d="M29 74.2l.4 .4z"/>
<path d="M34 74.7l.1 .1z"/>
<path d="M29.9 74.9l.3 .2z"/>
<path d="M34.3 75.3l.1 .1z"/>
<path d="M30.6 75.4l.2 .2z"/>
<path d="M34.4 75.4l.1 .2z"/>
<path d="M30.8 75.6h.2z"/>
<path d="M34.5 75.6h.1z"/>
<path d="M34.9 75.9l.2 .3z"/>
<path d="M31.9 76.2h.2z"/>
<path d="M35.2 76.2l.1 .1z"/>
<path d="M35.3 76.3l.2 .2z"/>
<path d="M35.5 76.5l.2 .1z"/>
<path d="M33.2 76.8h.1z"/>
<path d="M36 76.8l.2 .2z"/>
<path d="M36.2 77h.2z"/>
<path d="M36.4 77.1l.2 .1z"/>
<path d="M34.3 77.2l.2 .1z"/>
<path d="M36.6 77.2l.2 .1z"/>
<path d="M36.9 77.3l.2 .1z"/>
<path d="M37.1 77.4l.2 .1z"/>
<path d="M37.5 77.6h.1z"/>
<path d="M37.6 77.6l.3 .1z"/>
<path d="M36 77.7l.2 .1z"/>
<path d="M37.9 77.7l.1 .1z"/>
<path d="M38 77.8l.3 .1z"/>
<path d="M36.2 77.8l.5 .1z"/>
<path d="M38.6 78l.4 .1z"/>
<path d="M37.4 78.1h.1z"/>
<path d="M39.1 78.1l.2 .1z"/>
<path d="M40.3 78.5h.1z"/>
<path d="M40 78.7h.2z"/>
<path d="M40.7 78.7l.1 .1z"/>
<path d="M40.8 78.8l.8 .1z"/>
<path d="M33.3 68.2l1.1-.5-.3 .5z"/>
<path d="M37.6 78.2h.1z"/>
<path d="M39.9 78.7h1.7z"/>
<path d="M43 79l1.3 .1h-1.3z"/>
<path d="M45.6 79.2h1.4z"/>
<path d="M35 77.9h1.3v2.8z"/>
<path d="M37.6 78.4h1.3v3z"/>
<path d="M40.3 78.9h1.3v3.1z"/>
<path d="M43 79.1h1.3v3.2z"/>
<path d="M45.6 79.2h1.4v3.3z"/>
<path d="M29.6 74.7l.6 .5h-.6z"/>
<path d="M62.3 76.4l.7-.4v.4z"/>
<path d="M32.3 76.4l.6 .3h-.6z"/>
<path d="M59.6 77.4l.7-.2v.2z"/>
<path d="M64.3 78v.5z"/>
<path d="M64.3 78h.7l-.7 .5z"/>
<path d="M30.7 78.8h.2v.1z"/>
<path d="M51 79.1l1.3-.1v.1z"/>
<path d="M48.3 79.2h1.3z"/>
<path d="M61.6 79.6l.1 .3z"/>
<path d="M61.6 79.6h.7l-.6 .3z"/>
<path d="M59 80.5v.4z"/>
<path d="M59 80.5h1.3l-1.3 .4z"/>
<path d="M56.3 78.3h1.3v3z"/>
<path d="M53.6 81.8l.1 .2z"/>
<path d="M53.6 81.8h1.4l-1.3 .2z"/>
<path d="M51 79.1h1.3v3.1z"/>
<path d="M48.3 82.4h1.3z"/>
<path d="M27.7 72.4l.1 .4h-.3z"/>
<path d="M27.5 75.5h.8v.6z"/>
<path d="M67 72.6l.2 .8h-.2z"/>
<path d="M67 74.8v.8z"/>
<path d="M67 74.8h.2l-.2 .8z"/>
<path d="M60.3 67.7l.3 .2zM60.3 67.7l.3 .2h-.3z"/>
<path d="M34.3 67.7l-.2 .5zM33.3 68.2l1-.5-.2 .5z"/>
<path d="M33.3 68.2h.8zM33.1 68.2h1z"/>
<path d="M60.3 67.9l1.2 .3zM60.3 67.9l1.2 .3h-1.1z"/>
<path d="M60.4 68.2l1.6 .2-.5-.2zM60.4 68.2l1.6 .2h-1.4z"/>
<path d="M33.1 68.2l.9 .4 .1-.4zM32.3 68.6l.8-.4 .9 .4z"/>
<path d="M32.3 68.6l1.7 .1v-.1zM32 68.7l.3-.1 1.7 .1z"/>
<path d="M60.6 68.4l2 .3-.6-.3zM60.6 68.4l2 .3h-2z"/>
<path d="M60.6 68.7l2.5 .3-.5-.3zM60.6 68.7l2.5 .3h-2.5z"/>
<path d="M32 68.7l1.9 .3 .1-.3zM31.5 69l.5-.3 1.9 .3z"/>
<path d="M31.5 69l2.4 .3v-.3zM31 69.3l.5-.3 2.4 .3z"/>
<path d="M60.6 69l3.1 .3-.6-.3zM60.6 69l3.1 .3h-3.1z"/>
<path d="M31 69.3l2.9 .6v-.6zM30.1 69.9l.9-.6 2.9 .6z"/>
<path d="M60.6 69.3l3.9 .6-.8-.6zM60.6 69.3l3.9 .6h-3.9z"/>
<path d="M30.1 69.9l3.8 .6v-.6zM29.3 70.5l.8-.6 3.8 .6z"/>
<path d="M60.6 69.9l4.7 .6-.8-.6zM60.6 69.9l4.7 .6h-4.7z"/>
<path d="M29.3 70.5l4.6 .6v-.6zM28.6 71.1l.7-.6 4.6 .6z"/>
<path d="M60.6 70.5l5.4 .6-.7-.6zM60.6 70.5l5.4 .6h-5.4z"/>
<path d="M28.6 71.1l5.3 .7v-.7zM28.6 71.1l5.3 .7h-5.8z"/>
<path d="M60.6 71.1l5.9 .7-.5-.7zM60.6 71.1l5.9 .7h-5.9z"/>
<path d="M28.1 71.8l5.8 .6v-.6zM28.1 71.8l5.8 .6h-6.2z"/>
<path d="M60.6 71.8l6.3 .6-.4-.6zM60.6 71.8l6.3 .6h-6.3z"/>
<path d="M60.6 72.4l5.8 .8 .5-.8zM60.6 72.4l5.8 .8h-5.8z"/>
<path d="M60.6 73.2l5.3 .7 .5-.7zM60.6 73.2l5.3 .7h-5.3z"/>
<path d="M60.6 73.9l5 .2 .3-.2zM60.6 73.9l5 .2h-5z"/>
<path d="M27.7 72.4l6.2 1.7v-1.7zM27.7 72.4l6.2 1.7h-1.5z"/>
<path d="M28.7 73.9l.2 .2zM28.7 73.9l.2 .2z"/>
<path d="M60.6 74.1l4.5 .5 .5-.5zM60.6 74.1l4.5 .5h-4.5z"/>
<path d="M32.4 74.1l1.6 .5-.1-.5zM32.4 74.1l1.6 .5z"/>
<path d="M60.6 74.6h4.5zM60.6 74.6l4.4 .1z"/>
<path d="M33.9 74.6l.1 .1zM33.9 74.6l.1 .1z"/>
<path d="M29.5 74.6l.3 .2zM29.5 74.6l.3 .2z"/>
<path d="M34.1 74.9l.1 .2zM34.1 74.9l.1 .2z"/>
<path d="M60.5 74.7l3.7 .6 .8-.6zM60.5 74.7l3.7 .6h-3.9z"/>
<path d="M30.2 75.1l.1 .2zM30.2 75.1l.1 .2z"/>
<path d="M60.3 75.3h3.9zM60.3 75.3h3.9z"/>
<path d="M30.4 75.3l.2 .1zM30.4 75.3l.2 .1z"/>
<path d="M34.5 75.6h.1zM34.6 75.6l.1 .1z"/>
<path d="M60.3 75.3l3.1 .5 .8-.5zM60.3 75.3l3.1 .5h-3.5z"/>
<path d="M31 75.6l.4 .3zM31 75.6l.4 .3z"/>
<path d="M59.9 75.8l3.2 .1 .3-.1zM59.7 75.9l.2-.1 3.2 .1z"/>
<path d="M34.7 75.8l.2 .1zM34.7 75.8l.2 .1z"/>
<path d="M31.4 75.9l.5 .3zM31.4 75.9l.5 .3z"/>
<path d="M59.7 75.9l2.6 .4 .8-.4zM59.3 76.3l.4-.4 2.6 .4z"/>
<path d="M32.1 76.2l.4 .3zM32.1 76.2l.4 .3z"/>
<path d="M59.3 76.3l2.7 .2 .3-.2zM59 76.5l.3-.2 2.7 .2z"/>
<path d="M35.5 76.5l.2 .1zM35.7 76.6l.1 .2z"/>
<path d="M32.6 76.5l.5 .3zM32.6 76.5l.5 .3z"/>
<path d="M59 76.5l2.2 .3 .8-.3zM58.6 76.8l.4-.3 2.2 .3z"/>
<path d="M35.9 76.8h.1zM35.9 76.8h.1z"/>
<path d="M33.3 76.8l.5 .2zM33.3 76.8l.5 .2z"/>
<path d="M58.6 76.8l2 .3 .6-.3zM58.2 77.1l.4-.3 2 .3z"/>
<path d="M33.9 77.1l.4 .1zM33.9 77.1l.4 .1z"/>
<path d="M58.2 77.1l1.8 .2 .6-.2zM57.7 77.3l.5-.2 1.8 .2z"/>
<path d="M34.6 77.3l.6 .2zM34.6 77.3l.6 .2z"/>
<path d="M57.7 77.3l1.6 .3 .7-.3zM57.1 77.6l.6-.3 1.6 .3z"/>
<path d="M37.3 77.5l.2 .1zM37.3 77.5l.2 .1z"/>
<path d="M57.1 77.6l1.5 .1 .7-.1zM56.7 77.7l.4-.1 1.5 .1z"/>
<path d="M35.3 77.6l.7 .1zM35.3 77.6l.7 .1z"/>
<path d="M56.7 77.7l1 .3 .9-.3zM56 78l.7-.3 1 .3z"/>
<path d="M38.2 77.9l.4 .1zM38.2 77.9l.4 .1z"/>
<path d="M56 78l1.2 .1 .5-.1zM55.6 78.1l.4-.1 1.2 .1z"/>
<path d="M36.9 78l.5 .1zM36.9 78l.5 .1z"/>
<path d="M39 78.1h.1zM39 78.1h.1z"/>
<path d="M37.6 78.1l.7 .2zM37.6 78.1l.7 .2z"/>
<path d="M39.3 78.2l.5 .2zM39.3 78.2l.5 .2z"/>
<path d="M55.6 78.1l.5 .3 1.1-.3zM54.7 78.4l.9-.3 .5 .3z"/>
<path d="M54.7 78.4h1.4zM54.4 78.4h1.3z"/>
<path d="M39.9 78.4h.3zM39.9 78.4h.3z"/>
<path d="M38.5 78.4l.6 .1zM38.5 78.4l.6 .1z"/>
<path d="M40.4 78.5l.7 .2zM40.4 78.5l.7 .2z"/>
<path d="M39.2 78.5l.7 .2zM39.2 78.5l.7 .2z"/>
<path d="M54.4 78.4v.3l1.3-.3zM53.3 78.7l1.1-.3v.3z"/>
<path d="M53.3 78.7h1.1zM53.1 78.7h1z"/>
<path d="M41.2 78.7h.3zM41.2 78.7h.3z"/>
<path d="M40.1 78.7h.6zM40.1 78.7h.6z"/>
<path d="M41.6 78.7l.9 .2zM41.6 78.7l.9 .2h-.9z"/>
<path d="M41.6 78.9h.9zM41.6 78.9h.9z"/>
<path d="M52.7 78.9l1.4-.2h-1zM51.9 78.9l1.2-.2-.4 .2z"/>
<path d="M41.6 78.9h1.1zM41.6 78.9h1.1z"/>
<path d="M51.9 78.9h.8zM51.7 79h.7z"/>
<path d="M41.9 78.9l1 .1zM41.9 78.9l1 .1z"/>
<path d="M50.9 79.1l1.5-.1zM50.4 79.1l1.3-.1z"/>
<path d="M42.1 79l2.1 .1zM42.1 79l2.1 .1z"/>
<path d="M50.4 79.1h.5zM50.2 79.1h.5z"/>
<path d="M43.6 79.1h.7zM43.6 79.1h.7z"/>
<path d="M49.1 79.2l1.6-.1zM48.8 79.2l1.4-.1z"/>
<path d="M43.9 79.1l1.8 .1zM43.9 79.1l1.8 .1z"/>
<path d="M48.8 79.2h.3zM48.8 79.2h.2z"/>
<path d="M45.5 79.2h.3zM45.5 79.2h.3z"/>
<path d="M45.6 79.2h1.7zM45.6 79.2h1.7zM47.3 79.2h1.5zM47.3 79.2h1.7z"/>
<path d="M33.3 68.2h.8zM33.1 68.2h1z"/>
<path d="M33.1 68.2l.9 .4 .1-.4zM32.3 68.6l.8-.4 .9 .4z"/>
<path d="M32.3 68.6l1.7 .1v-.1zM32 68.7l.3-.1 1.7 .1z"/>
<path d="M32 68.7l1.9 .3 .1-.3zM31.5 69l.5-.3 1.9 .3z"/>
<path d="M31.5 69l2.4 .3v-.3zM31 69.3l.5-.3 2.4 .3z"/>
<path d="M31 69.3l2.9 .6v-.6zM30.1 69.9l.9-.6 2.9 .6z"/>
<path d="M30.1 69.9l3.8 .6v-.6zM29.3 70.5l.8-.6 3.8 .6z"/>
<path d="M29.3 70.5l4.6 .6v-.6zM28.6 71.1l.7-.6 4.6 .6z"/>
<path d="M28.6 71.1l5.3 .7v-.7zM28.6 71.1l5.3 .7h-5.8z"/>
<path d="M28.1 71.8l5.8 .6v-.6zM28.1 71.8l5.8 .6h-6.2z"/>
<path d="M27.7 72.4l6.2 .8v-.8zM27.7 72.4l6.2 .8h-5.8z"/>
<path d="M28.1 73.2l5.8 .7v-.7zM28.1 73.2l5.8 .7h-5.2z"/>
<path d="M28.7 73.9l5.2 .2v-.2zM28.7 73.9l5.2 .2h-5z"/>
<path d="M28.9 74.1l5.1 .5-.1-.5zM28.9 74.1l5.1 .5h-4.6z"/>
<path d="M29.4 74.6h4.6zM29.4 74.6h4.6z"/>
<path d="M29.5 74.6l4.7 .5-.2-.5zM29.5 74.6l4.7 .5h-4z"/>
<path d="M30.2 75.1l4.1 .2-.1-.2zM30.2 75.1l4.1 .2h-4z"/>
<path d="M30.3 75.3l4.3 .3-.3-.3zM30.3 75.3l4.3 .3h-3.6z"/>
<path d="M31 75.6l3.8 .3-.2-.3zM31 75.6l3.8 .3h-3.4z"/>
<path d="M31.4 75.9l3.7 .3-.3-.3zM31.4 75.9l3.7 .3h-3.2z"/>
<path d="M31.9 76.2l3.6 .3-.4-.3zM31.9 76.2l3.6 .3h-3z"/>
<path d="M32.5 76.5l3.2 .1-.2-.1zM32.5 76.5l3.2 .1h-2.8z"/>
<path d="M32.9 76.6l3.5 .4-.7-.4zM32.9 76.6l3.5 .4h-2.6z"/>
<path d="M33.8 77l2.6 .1zM33.8 77l2.6 .1z"/>
<path d="M34 77.1l3.2 .4-.8-.4zM34 77.1l3.2 .4h-2.1z"/>
<path d="M35 77.4l.1 .1zM35 77.4l.1 .1z"/>
<path d="M35.1 77.5h2.2zM35.1 77.5h2.2z"/>
<path d="M35 77.5h.1zM35 77.5h.1z"/>
<path d="M35.2 77.5h2.1zM35.2 77.5h2.1z"/>
<path d="M35 77.5h.2zM35 77.5h.2z"/>
<path d="M35.2 77.5l2.5 .1-.4-.1zM35.2 77.5l2.5 .1h-2.1z"/>
<path d="M35 77.5l.6 .1zM35 77.5l.6 .1h-.6z"/>
<path d="M35 77.6l1.3 .3-.7-.3zM35 77.6l1.3 .3h-1.3z"/>
<path d="M35.6 77.6l2.6 .3-.5-.3zM35.6 77.6l2.6 .3h-1.8z"/>
<path d="M36.4 77.9h2.1zM36.4 77.9h2.1z"/>
<path d="M36.7 77.9l2.6 .3-.8-.3zM36.7 77.9l2.6 .3h-1.5z"/>
<path d="M37.8 78.2l1.7 .1zM37.8 78.2l1.7 .1z"/>
<path d="M37.6 78.2l.4 .1zM37.6 78.2l.4 .1z"/>
<path d="M38 78.3h1.7zM38 78.3h1.7z"/>
<path d="M37.6 78.3h.7zM37.6 78.3h.7z"/>
<path d="M38.3 78.3l1.6 .1zM38.3 78.3l1.6 .1z"/>
<path d="M37.6 78.3l1 .1zM37.6 78.3l1 .1z"/>
<path d="M37.6 78.4h1.3zM37.6 78.4h1.3z"/>
<path d="M38.6 78.4l1.8 .1zM38.6 78.4l1.8 .1z"/>
<path d="M39.2 78.5l1.9 .2-.7-.2zM39.2 78.5l1.9 .2z"/>
<path d="M39.9 78.7h1.7zM40.7 78.7h.9v.2z"/>
<path d="M40.3 78.7l1.3 .2zM40.3 78.7l1.3 .2h-1.3z"/>
<path d="M35 77.9v2.8h1.3zM35 80.7h1.3v.4z"/>
<path d="M37.6 78.4v3h1.3zM37.6 81.4h1.3v.3z"/>
<path d="M40.3 78.9v3.1h1.3zM40.3 82h1.3v.1z"/>
<path d="M43 79.1v3.2h1.3zM43 82.3l1.3 .1z"/>
<path d="M45.6 82.5h1.4zM45.6 79.2l1.4 3.3h-1.4z"/>
<path d="M65.6 74.1v.6zM65 74.7l.6-.6v.6z"/>
<path d="M65 74.7l.6 .5v-.5zM64.3 75.2l.7-.5 .6 .5z"/>
<path d="M29.6 75.2l1.3 .4-.7-.4zM29.6 75.2l1.3 .4h-1.3z"/>
<path d="M62.3 76.4l.7 .3v-.3zM61.6 76.7l.7-.3 .7 .3z"/>
<path d="M32.3 76.7l1.3 .3-.7-.3zM32.3 76.7l1.3 .3h-1.3z"/>
<path d="M64.3 75.2l1.3 2.2v-2.2zM64.3 75.2l1.3 2.2h-1.3z"/>
<path d="M59.6 77.4l.7 .2v-.2zM59 77.6l.6-.2 .7 .2z"/>
<path d="M64.3 77.4l.7 .6 .6-.6zM64.3 77.4l.7 .6h-.7z"/>
<path d="M29.6 75.6l1.3 2.4v-2.4zM29.6 75.6l1.3 2.4h-1.3z"/>
<path d="M57.6 78v.3zM56.3 78.3l1.3-.3v.3z"/>
<path d="M29.6 78l1.3 .5v-.5zM29.6 78l1.3 .5h-.7z"/>
<path d="M54.9 78.6l.1 .2zM53.6 78.8l1.3-.2 .1 .2z"/>
<path d="M30.2 78.5l.7 .3v-.3zM30.2 78.5l.7 .3z"/>
<path d="M61.6 76.7l1.4 2.6v-2.6zM61.6 76.7l1.4 2.6h-1.4z"/>
<path d="M61.6 79.3l.7 .3 .7-.3zM61.6 79.3l.7 .3h-.7z"/>
<path d="M32.3 77l1.3 2.6v-2.6zM32.3 77l1.3 2.6h-1.3z"/>
<path d="M32.3 79.6l1.3 .3v-.3zM32.3 79.6l1.3 .3h-.7zM32.9 79.9l.7 .3v-.3z"/>
<path d="M32.9 79.9h.7zM32.9 79.9h.7z"/>
<path d="M59 77.6l1.3 2.9v-2.9zM59 77.6l1.3 2.9h-1.3z"/>
<path d="M56.3 78.3v3h1.3zM56.3 81.3h1.3l-1.3 .3z"/>
<path d="M53.6 78.8l1.4 3v-3zM53.6 78.8l1.4 3h-1.4z"/>
<path d="M51 79.1v3.1h1.3zM51 82.2h1.3l-1.3 .1z"/>
<path d="M48.3 79.2l1.3 3.2v-3.2zM48.3 79.2l1.3 3.2h-1.3z"/>
<path d="M48.3 82.5h.2zM48.3 82.4l.2 .1z"/>
<path d="M27.5 72.8l.4 .1-.1-.1zM27.5 72.8l.4 .1h-.4z"/>
<path d="M27.5 72.9l.8 .5-.4-.5zM27.5 72.9l.8 .5h-.8z"/>
<path d="M27.5 73.4l.8 2.1v-2.1zM27.5 73.4l.8 2.1h-.8z"/>
<path d="M27.5 75.5l.3 .6h.5zM27.8 76.1h.5v.6z"/>
<path d="M67 73.4l.3 .7-.1-.7zM67 73.4l.3 .7h-.3z"/>
<path d="M67 74.1l.2 .7 .1-.7zM67 74.1l.2 .7h-.2z"/>
</g>
<path d="M28.9 67.5a20.7 20.7 0 0 1 10.6-4.5 41.9 41.9 0 0 1 21.9 1.8 10.3 10.3 0 0 1 5.5 4.3 4.2 4.2 0 0 1-1.2 4.9 20.7 20.7 0 0 1-10.6 4.5 41.9 41.9 0 0 1-22-1.8 10.3 10.3 0 0 1-5.4-4.2 4.2 4.2 0 0 1 1.2-5zM34.4 67.7a12.3 12.3 0 0 0-6.4 4.3 4.1 4.1 0 0 0 1.2 5.7 24.5 24.5 0 0 0 12.9 4.5 40.2 40.2 0 0 0 20.5-2.7 8.5 8.5 0 0 0 4.5-4.2 4.4 4.4 0 0 0-1.9-4.9 16.1 16.1 0 0 0-5-2.7" fill="none" stroke="#b88a5c" stroke-width=".25"/>
<path d="M5.1 10.1h135v90h-135zM153.4 10.1h138.5v89.9h-138.5zM5.3 110.1h134.8v89.9h-134.8zM153.4 110.1h138.5v89.9h-138.5z" fill="none" stroke="#000" stroke-width=".21"/>
<g font-size="3.5">
<text x="11.6" y="23.7">Se quiere construir un jardín de 1 m de ancho alrededor</text>
<text x="213.6" y="21.5">Una pirámide cuadrada tiene por perímetro</text>
<text x="11.6" y="27.7">de una fuente circular de 4 m de diámetro.</text>
<text x="213.6" y="25.5">de la base 60 cm. Calcula el volumen si la</text>
<text x="213.6" y="29.5">altura es de 25 cm.</text>
<text x="12.6" y="31.7">Para rodear el jardín con una valla, ¿cuántos m lineales son necesarios?</text>
<text x="259.2" y="87.1">Escala 1:100</text>
<text x="19.6" y="92">Escala 1:150</text>
<text x="12.2" y="116.6">Se quiere construir un depósito abierto de base cuadrada</text>
<text x="161.6" y="117.5">Se dispone de un cartón cuadrado de 50 cm de lado para construir una caja sin</text>
<text x="12.2" y="120.7">y paredes verticales con capacidad para 13.5 m3. Para ello se dispone de una</text>
<text x="12.2" y="124.7">chapa de acero de grosor uniforme. Calcula las dimensiones del depósito para</text>
<text x="162.6" y="121.5">tapa a partir de ese cartón. Para ello, se corta un cuadrado de x cm de lado en</text>
<text x="162.6" y="125.5">cada una de las esquinas. Halla el valor de x para que el volumen de la caja sea</text>
<text x="17.6" y="144.4">Escala 1:150</text>
<text x="258.1" y="193.5">Escala 1:150</text>
</g>
<g font-size="3.5" fill="#989898">
<text x="85.1" y="38.6" transform="rotate(62 85.1 38.6)">Ø6 m</text>
<text x="199.5" y="37.5" transform="rotate(-90 199.5 37.5)">25 cm</text>
<text x="115.3" y="49.6" transform="rotate(-50 115.3 49.6)">Ø4 m</text>
<text x="68.6" y="57.7" transform="rotate(-90 68.6 57.7)">0,77 m</text>
<text x="23.1" y="62.8" transform="rotate(-90 23.1 62.8)">0,5 m</text>
<text x="180.3" y="92.2">15 cm</text>
<text x="173.1" y="142.5">9,9 cm</text>
<text x="246.2" y="141.1">19,96 cm</text>
<text x="77.1" y="149.5">30 m3</text>
<text x="14.6" y="159.1">15.63 m3</text>
<text x="113.5" y="170.1" transform="rotate(-90 113.5 170.1)">5 m</text>
<text x="202.7" y="169.5" transform="rotate(-90 202.7 169.5)">30,2 cm</text>
<text x="63.2" y="179.8" transform="rotate(-90 63.2 179.8)">2,5 m</text>
<text x="228.7" y="182" transform="rotate(-90 228.7 182)">10,83 cm</text>
<text x="38.7" y="191">2,5 m</text>
<text x="108" y="187.7">1,2 m</text>
</g>
</svg>
